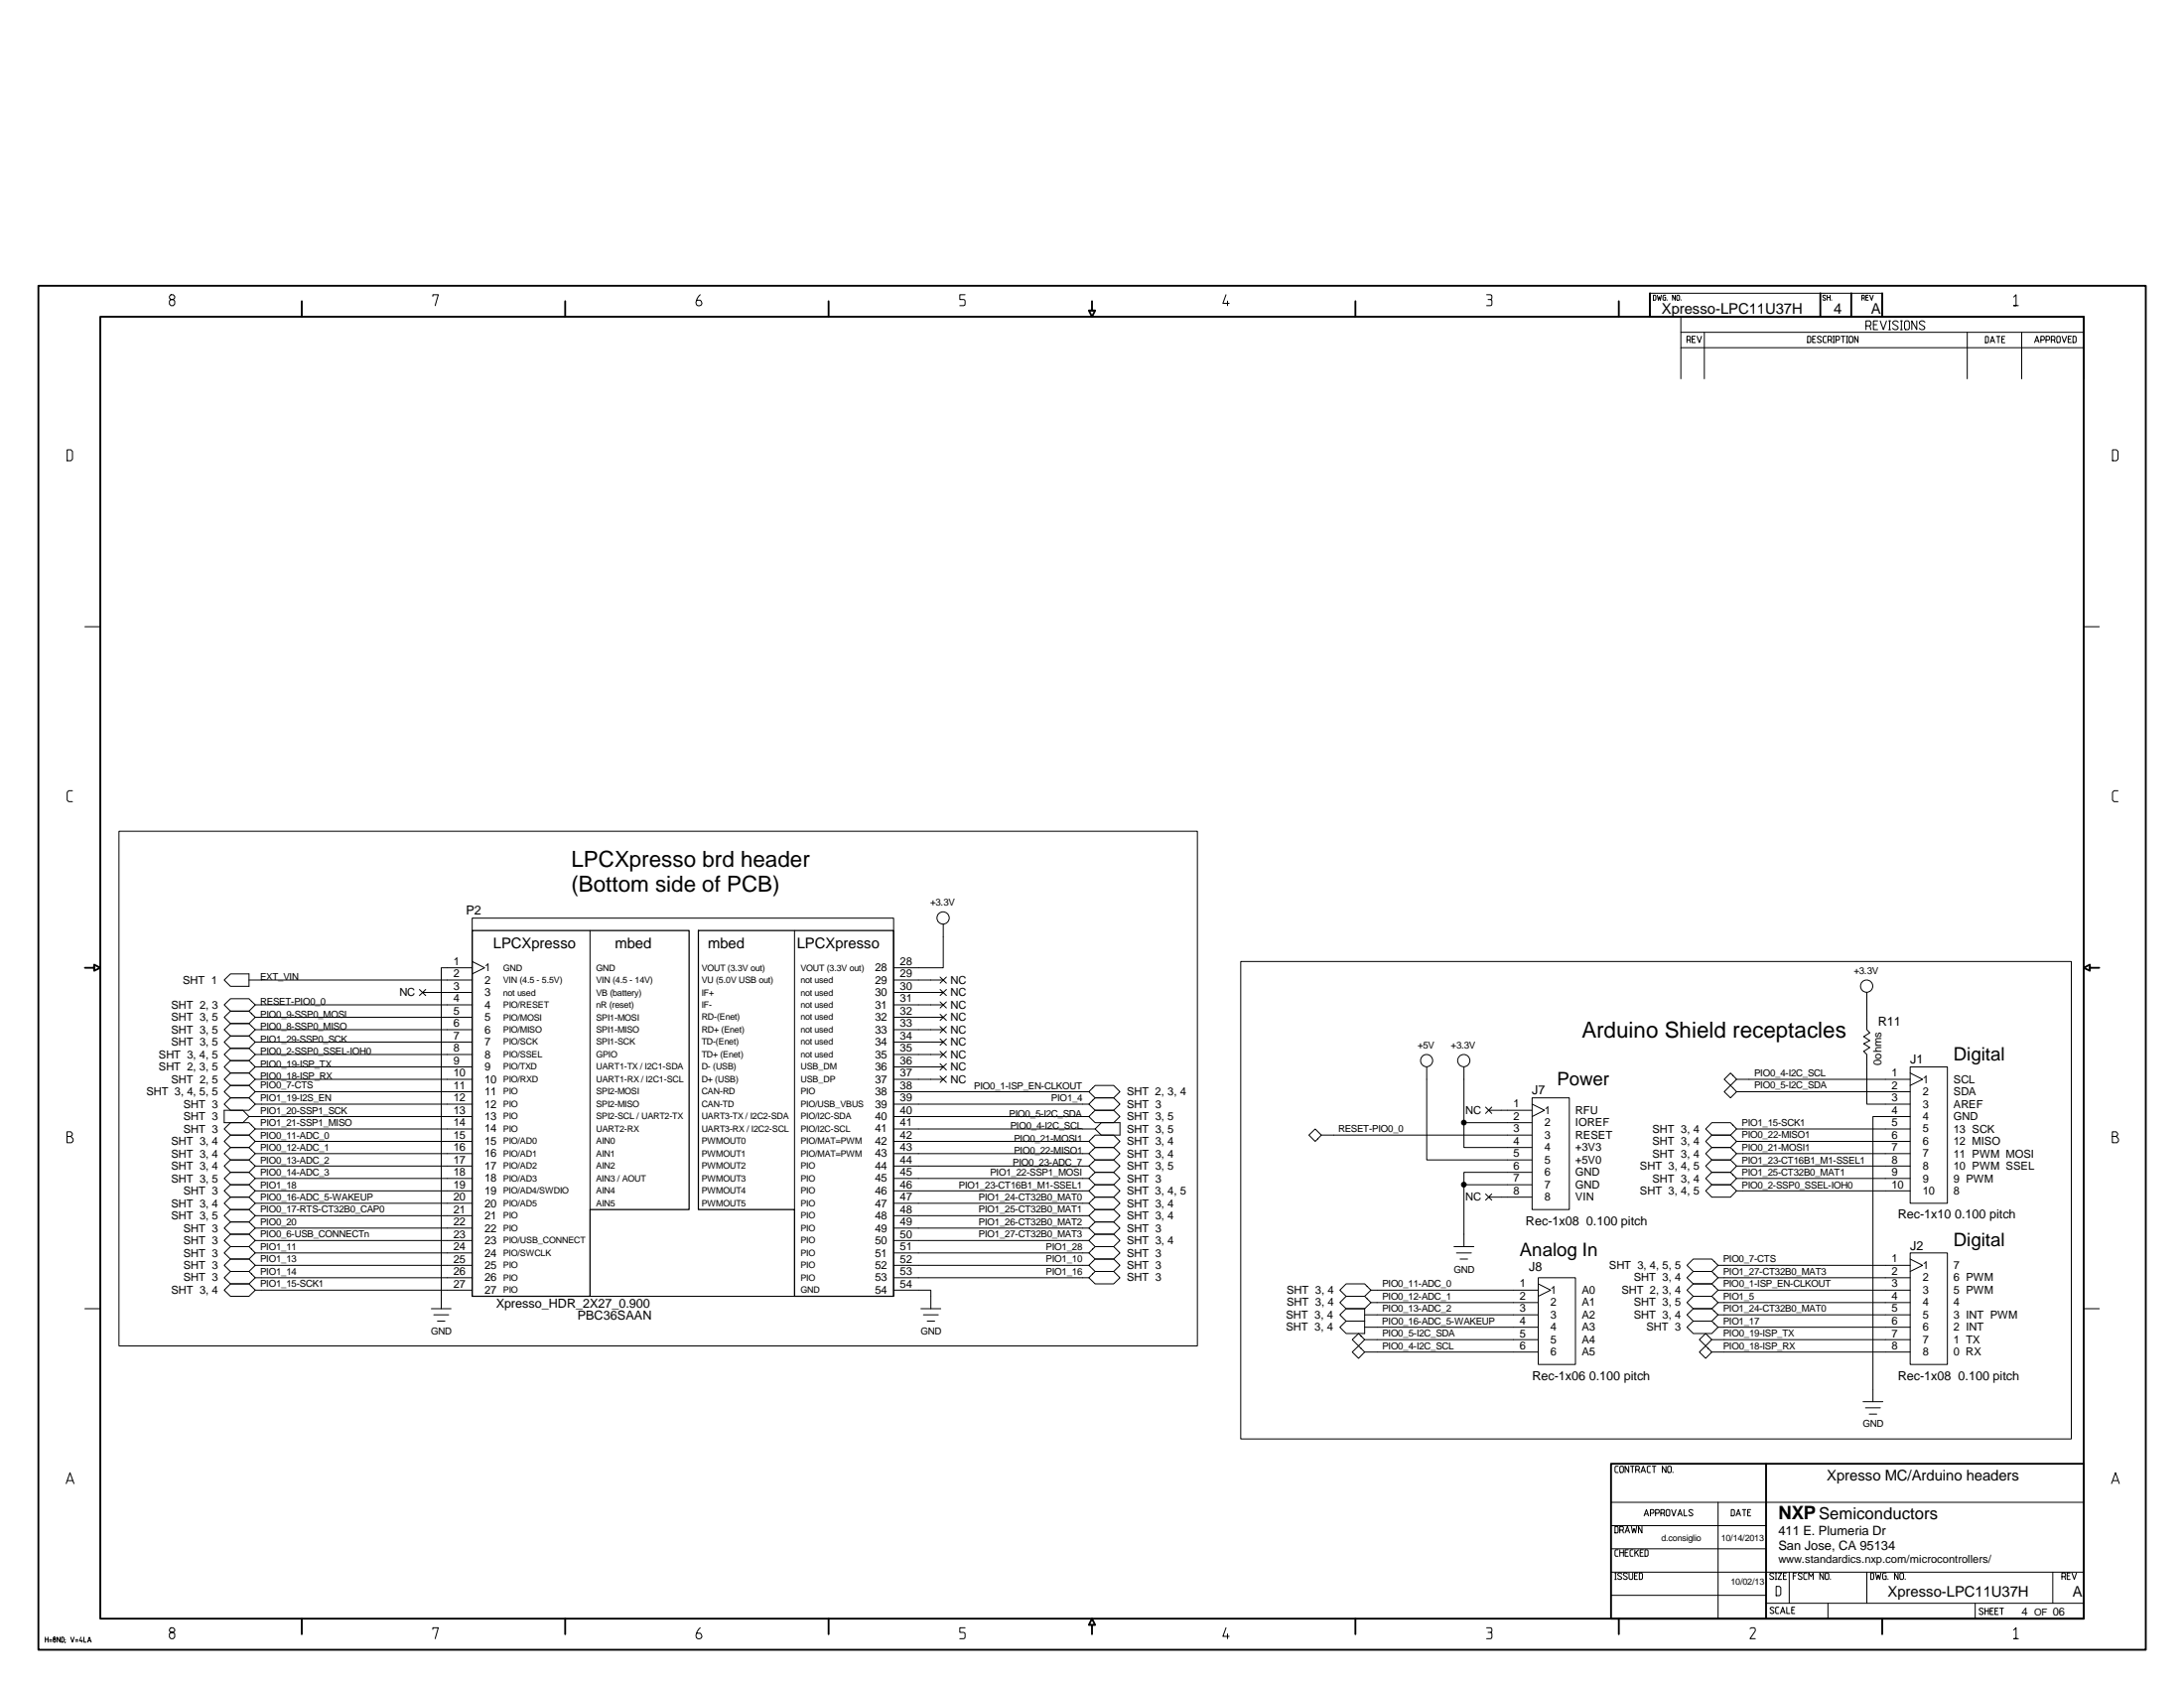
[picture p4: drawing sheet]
<svg xmlns="http://www.w3.org/2000/svg" width="279mm" height="216mm" viewBox="0 0 279 216" stroke-linecap="round" stroke-linejoin="round" font-family="sans-serif">
<g fill="none" stroke="#000" stroke-width=".13">
<path d="M21.9 37.7l-.2 .2v.2l.2 .2h.3l.2 .2v.4l-.2 .2h-.3l-.2-.2v-.4l.2-.2h.3l.2-.2v-.2l-.2-.2zM55.4 37.9v-.2h.7l-.4 1.4M89.6 37.7a1.06 1.06 0 0 0-.4 1.3l.4 .1 .2-.2v-.2l-.2-.3h-.4M123.5 37.7h-.7v.6h.5l.2 .2-.1 .5-.6 .1M156.8 37.7l-.4 1.1h.8M157 38.5v.6M190.2 37.7h.5a.33 .33 0 0 1 .2 .3 .33 .33 0 0 1-.2 .3M190.4 38.3l.4 .1 .1 .5-.1 .1-.1 .1h-.5M211.5 37.8h.3v.1v.4v.1h-.3zM212 37.8l.2 .6 .1-.4 .1 .4 .1-.6M213.1 37.8h-.3l-.1 .1v.4l.1 .1h.3v-.4h-.1M213.3 38.4h.1"/>
<path d="M214.3 37.8v.6l-.3-.6v.6M214.6 37.8h.2l.1 .1v.4l-.1 .1-.3-.1v-.4zM215.1 38.4h.1M233.6 37.9l-.1-.1h-.3v.2l.4 .2-.1 .2-.3-.1M233.8 38h.3M233.8 37.8v.6M234.1 37.8v.6M234.3 38.4h.1M238.2 38.1h.3v-.1v-.2h-.3v.6M238.5 38.1v.3M238.7 38h.3M239 37.8h-.3v.6h.3"/>
<path d="M239.2 37.8l.2 .6 .2-.6M240.8 37.5h-29.7v3h29.7M257.6 38l.3-.3v1.4h-.3h.6M8.6 57.5h.5l.2 .2v1l-.2 .2h-.5zM215 44.5h51.6M215 42.5h51.6M215 40.5v8M215.8 43.5h.4l.1-.1v-.3l-.1-.1h-.4v.8M216.2 43.5l.1 .3M216.5 43.4h.3M216.9 43h-.4v.8h.4M217.1 43l.3 .8 .3-.8"/>
<path d="M218 42.5v6M231.2 43h.3l.1 .1v.6l-.1 .1h-.3zM231.9 43.4h.3M232.3 43h-.4v.8h.4M233 43.1a.31 .31 0 0 0-.5 .1l.5 .4a.3 .3 0 0 1-.5 .1M233.6 43h-.3l-.1 .1v.6l.1 .1h.3M233.8 43.5h.4l.1-.1v-.3l-.1-.1h-.4v.8M234.2 43.5l.1 .3M234.5 43.8h.2M234.5 43h.2M234.6 43v.8M234.9 43.5h.3l.1-.1v-.3l-.1-.1h-.3v.8"/>
<path d="M235.5 43h.5M235.8 43v.8M236.2 43.8h.2M236.2 43h.2M236.3 43v.8M236.6 43.1l.1-.1h.2l.1 .1v.6l-.1 .1h-.2l-.1-.1zM237.7 43v.8l-.4-.8v.8M238.7 41.7h.5l.2-.2v-.3l-.2-.2h-.5v1.2M239.2 41.7l.2 .5M239.7 41.5h.4M240.2 41h-.5v1.2h.5M240.5 41l.4 1.2 .4-1.2"/>
<path d="M241.6 42.2h.3M241.6 41h.3M241.7 41v1.2M242.8 41.2a.4 .4 0 0 0-.3-.2 .4 .4 0 0 0-.4 .3l.1 .1 .6 .4v.1v.2a.44 .44 0 0 1-.7-.1M243.1 42.2h.3M243.1 41h.3M243.2 41v1.2M243.8 41h.3l.2 .2v.8l-.2 .2h-.3l-.2-.2v-.8zM245.2 41v1.2l-.6-1.2v1.2M246.3 41.2a.4 .4 0 0 0-.4-.2 .4 .4 0 0 0-.4 .3l.1 .1 .6 .4 .1 .1-.1 .2a.44 .44 0 0 1-.7-.1M251.7 42.5v6M254 43h.3l.1 .1v.6l-.1 .1h-.3z"/>
<path d="M254.6 43.8l.3-.8 .3 .8M254.7 43.6h.4M255.4 43h.5M255.7 43v.8M256.1 43.4h.3M256.5 43h-.4v.8h.4M258.6 42.5v6M260.3 43.8l.3-.8 .3 .8M260.4 43.6h.4M261.1 43.5h.3l.1-.1v-.3l-.1-.1h-.3v.8M261.7 43.5h.4l.1-.1v-.3l-.1-.1h-.4v.8M262.4 43.5h.4l.1-.1v-.3l-.1-.1h-.4v.8"/>
<path d="M262.8 43.5l.1 .3M263.2 43h.3l.1 .1v.6l-.1 .1h-.3l-.1-.1v-.6zM263.8 43l.3 .8 .3-.8M264.6 43.4h.3M265 43h-.4v.8h.4M265.2 43h.3l.1 .1v.6l-.1 .1h-.3zM270.3 57.5h.5l.2 .2v1l-.2 .2h-.5zM10.9 80.2h1.9M266.6 80.2h2M9.3 101.1h-.5l-.2 .2v1l.2 .2h.5M15.2 106.3h138v65.8h-138zM60.4 117.4h53.9v48.4h-53.9z"/>
<path d="M75.5 119v35.7M101.6 119v35.7M120.7 118.2v5.6h-6.4M271 101.1h-.6l-.1 .2v1l.1 .2h.6M28.7 128.5l.8-.8h2.4l.8 .8-.8 .8h-2.4zM28.7 130.1l.8-.8h2.4l.8 .8-.8 .8h-2.4zM28.7 131.7l.8-.8h2.4l.8 .8-.8 .8h-2.4zM28.7 133.3l.8-.8h2.4l.8 .8-.8 .8h-2.4zM28.7 134.9l.8-.8h2.4l.8 .8-.8 .8h-2.4zM28.7 125.3l.8-.7h2.4v1.6h-2.4zM29.5 135.7h2.4l.8 .8-.8 .7h-2.4l-.8-.7zM29.5 137.2h2.4l.8 .8-.8 .8h-2.4l-.8-.8z"/>
<path d="M29.5 138.8h2.4l.8 .8-.8 .8h-2.4l-.8-.8zM31.9 125.3h28.5M32.7 138h27.7M32.7 139.6h27.7M32.7 128.5h27.7M32.7 130.1h27.7M32.7 131.7h27.7M32.7 133.3h27.7M32.7 134.9h27.7M32.7 136.5h27.7M53.7 126.6l.8 .7M54.1 126.9h6.3"/>
<path d="M54.5 126.6l-.8 .7M60.4 123l1.6 .8-1.6 .8M60.4 123.8h-3.9v43.6M114.3 138h6.4M114.3 139.6h25M114.3 131.7h6.4M114.3 133.3h6.4M114.3 134.9h6.4M114.3 136.5h6.4M120.3 126.6l.8 .7M120.3 128.1l.8 .8M120.3 129.7l.8 .8"/>
<path d="M120.3 131.3l.8 .8M120.3 132.9l.8 .8M120.3 134.5l.8 .8M120.3 125l.8 .8M120.3 136.1l.8 .8M120.3 137.6l.8 .9M120.7 125.3h-6.4M120.7 128.5h-6.4M120.7 130.1h-6.4M120.7 126.9h-6.4M121.1 126.6l-.8 .7M121.1 128.1l-.8 .8"/>
<path d="M121.1 129.7l-.8 .8M121.1 131.3l-.8 .8M121.1 132.9l-.8 .8M121.1 134.5l-.8 .8M121.1 125l-.8 .8M121.1 136.1l-.8 .8M121.1 137.6l-.8 .9M140.1 138.8h2.4l.8 .8-.8 .8h-2.4l-.8-.8zM158.7 123h106.3v61h-106.3zM182.5 136.5v11.9h13.5M187.3 136.5v10.3h8.7M220.6 138l.8-.8 .8 .8-.8 .8z"/>
<path d="M220.6 139.6l.8-.8 .8 .8-.8 .8zM222.2 138h22.2M222.2 139.6h22.2M238.8 126.9v4.8l.4 .4-.8 .5 .8 .5-.8 .4 .8 .5-.8 .5 .4 .4v6.3h5.6M244.4 136.5h4.7v17.4h-4.7zM244.4 137.2l1.6 .8-1.6 .8M8.6 145.4h.5l.1-.2v-.2l-.1-.2h-.5v1.4h.5l.3-.3v-.2l-.3-.3M28.7 155.5l.8-.8h2.4l.8 .8-.8 .8h-2.4zM28.7 157.1l.8-.8h2.4l.8 .8-.8 .8h-2.4zM28.7 153.9l.8-.8h2.4l.8 .8-.8 .8h-2.4zM28.7 150.7l.8-.8h2.4l.8 .8-.8 .8h-2.4zM28.7 149.1l.8-.7h2.4l.8 .7-.8 .8h-2.4z"/>
<path d="M28.7 147.6l.8-.8h2.4l.8 .8-.8 .8h-2.4zM28.7 152.3l.8-.8h2.4l.8 .8-.8 .8h-2.4zM28.7 142h2.4l.8 .8-.8 .8h-2.4zM29.5 143.6h2.4l.8 .8-.8 .8h-2.4l-.8-.8zM29.5 157.9h2.4l.8 .8-.8 .7h-2.4l-.8-.7zM29.5 145.2h2.4l.8 .8-.8 .8h-2.4l-.8-.8zM29.5 140.4h2.4l.8 .8-.8 .8h-2.4l-.8-.8zM29.5 159.4h2.4l.8 .9-.8 .7h-2.4l-.8-.7zM31.9 142.8h28.5M32.7 147.6h27.7M32.7 146h27.7M32.7 144.4h27.7"/>
<path d="M32.7 149.1h27.7M32.7 141.2h27.7M32.7 155.5h27.7M32.7 157.1h27.7M32.7 158.7h27.7M32.7 150.7h27.7M32.7 153.9h27.7M32.7 152.3h27.7M114.3 147.6h25M114.3 146h25M114.3 144.4h25.8M114.3 142.8h25"/>
<path d="M114.3 149.1h25M114.3 141.2h25M114.3 155.5h25M114.3 157.1h25M114.3 158.7h25M114.3 150.7h25M114.3 153.9h25M114.3 152.3h25M139.3 147.6l.8-.8h2.4l.8 .8-.8 .8h-2.4zM139.3 149.1l.8-.7h2.4l.8 .7-.8 .8h-2.4zM139.3 150.7l.8-.8h2.4l.8 .8-.8 .8h-2.4zM139.3 153.9l.8-.8h2.4l.8 .8-.8 .8h-2.4z"/>
<path d="M139.3 155.5l.8-.8h2.4l.8 .8-.8 .8h-2.4zM139.3 157.1l.8-.8h2.4l.8 .8-.8 .8h-2.4zM139.3 152.3l.8-.8h2.4l.8 .8-.8 .8h-2.4zM140.1 145.2h2.4l.8 .8-.8 .8h-2.4l-.8-.8zM140.1 142h2.4l.8 .8-.8 .8h-2.4l-.8-.8zM140.1 157.9h2.4l.8 .8-.8 .7h-2.4l-.8-.7zM140.1 159.4h2.4l.8 .9-.8 .7h-2.4l-.8-.7zM140.1 140.4h2.4l.8 .8-.8 .8h-2.4l-.8-.8zM140.9 143.6h2.4v1.6h-2.4l-.8-.8zM167.4 145.2l.9-.8 .7 .8-.7 .8zM169 145.2h27M186 159.4h2.6"/>
<path d="M187.3 151.5h8.7M187.3 143.6h8.7M190.1 152.7l.7 .8M190.1 141.6l.7 .8M190.5 153.1h5.5M190.5 142h5.5M190.8 152.7l-.7 .8M190.8 141.6l-.7 .8M196 140.4h4.8v14.3h-4.8zM196 149.9h-8.7v9.5M196 141.2l1.6 .8-1.6 .8M219 143.6h2.4l.8 .8-.8 .8h-2.4l-.8-.8z"/>
<path d="M219 145.2h2.4l.8 .8-.8 .8h-2.4l-.8-.8zM219 146.8h2.4l.8 .8-.8 .8h-2.4l-.8-.8zM219 149.9h2.4l.8 .8-.8 .8h-2.4l-.8-.8zM219 151.5h2.4l.8 .8-.8 .8h-2.4l-.8-.8zM219 148.4h2.4l.8 .7-.8 .8h-2.4l-.8-.8zM222.2 147.6h22.2M222.2 146h22.2M222.2 144.4h22.2M222.2 149.1h22.2M222.2 150.7h22.2M222.2 152.3h22.2M244.4 142.8h-4.8v36.5"/>
<path d="M270.2 145.4h.5l.2-.2v-.2l-.2-.2h-.5v1.4h.6l.2-.3v-.2l-.3-.3M10.9 167.4h1.9M29.5 161h2.4l.8 .8-.8 .8h-2.4l-.8-.8zM29.5 162.6h2.4l.8 .8-.8 .8h-2.4l-.8-.8zM29.5 164.2h2.4l.8 .8-.8 .8h-2.4l-.8-.8zM32.7 161.8h27.7M32.7 163.4h27.7M32.7 165h27.7M32.7 160.3h27.7M55.2 167.4h2.5M55.5 168.2h1.9M56 169h.9"/>
<path d="M114.3 165h4.8v2.4M114.3 161.8h25M114.3 163.4h25M114.3 160.3h25M117.8 167.4h2.6M118.1 168.2h1.9M118.6 169h1M140.1 161h2.4l.8 .8-.8 .8h-2.4l-.8-.8zM140.1 162.6h2.4l.8 .8-.8 .8h-2.4l-.8-.8zM171.4 168.2l.8-.8h2.4v3.2h-2.4l-.8-.8 .8-.8h2.4h-2.4zM172.2 164.2h2.4l.8 .8-.8 .8h-2.4l-.8-.8zM172.2 165.8h2.4l.8 .8-.8 .8h-2.4l-.8-.8z"/>
<path d="M173 171.3l.8-.7 .8 .7-.8 .8zM173 172.9l.8-.8 .8 .8-.8 .8zM174.6 168.2h22.2M174.6 169.8h22.2M174.6 172.9h22.2M174.6 171.3h22.2M175.4 166.6h21.4M175.4 165h21.4M186.3 160.3h1.9M186.8 161h.9M196.8 163.4h4.7v11.1h-4.7zM196.8 164.2l1.6 .8-1.6 .8"/>
<path d="M215.8 169.8l.8-.8h2.4l.8 .8-.8 .8h-2.4zM215.8 168.2l.8-.8h2.4l.8 .8-.8 .8h-2.4zM216.6 161h2.4l.8 .8-.8 .8h-2.4l-.8-.8zM216.6 165.8h2.4l.8 .8-.8 .8h-2.4l-.8-.8zM216.6 164.2h2.4l.8 .8-.8 .8h-2.4l-.8-.8zM216.6 162.6h2.4l.8 .8-.8 .8h-2.4l-.8-.8zM217.4 171.3l.8-.7 .8 .7-.8 .8zM217.4 172.9l.8-.8 .8 .8-.8 .8zM219 172.9h25.4M219 171.3h25.4M219.8 161.8h24.6M219.8 166.6h24.6"/>
<path d="M219.8 168.2h24.6M219.8 163.4h24.6M219.8 165h24.6M219.8 169.8h24.6M238.3 179.3h2.6M244.4 160.3h4.7v14.2h-4.7zM244.4 161l1.6 .8-1.6 .8M266.6 167.4h2M8.5 189.8l.5-1.4 .5 1.4M8.7 189.4h.6M206.1 192.2h60.5M206.1 198.1h19.8"/>
<path d="M206.1 195.1h19.8M206.6 195.2h.3l.1 .2v.5l-.1 .2h-.3zM207 198.2h-.3l-.1 .2v.5l.1 .2h.3M207 187.5h-.3l-.1 .1v.6l.1 .1h.3M207.2 198.2v.9M207.2 195.7h.4l.1-.1v-.2l-.1-.2h-.4v.9M207.2 187.6l.1-.1h.3l.1 .1v.6l-.1 .1h-.3l-.1-.1zM207.2 198.6h.5M207.6 195.7l.1 .4M207.7 198.2v.9M207.9 196.1l.3-.9 .3 .9M207.9 198.6h.3"/>
<path d="M208 195.8h.4M208.3 198.2h-.4v.9h.4M208.4 187.5v.8l-.5-.8v.8M208.6 187.5h.4M208.7 195.2l.2 .9 .1-.6 .2 .6 .2-.9M208.8 187.5v.8M208.9 198.2h-.3l-.1 .2v.5l.1 .2h.3M209.1 198.2v.9M209.3 188h.3l.1-.1v-.3l-.1-.1h-.3v.8M209.3 198.5l.3 .6M209.6 188l.1 .3M209.6 198.2l-.5 .5"/>
<path d="M209.8 198.6h.3M209.9 188.3l.3-.8 .3 .8M210.1 195.2v.9l-.5-.9v.9M210.1 188.1h.3M210.2 198.2h-.4v.9h.4M210.3 193.9l.3-.8 .3 .8M210.4 193.7h.4M210.4 198.2h.3l.1 .2v.5l-.1 .2h-.3zM211.1 193.5h.4l.1-.1v-.2l-.1-.1h-.4v.8M211.1 187.5h-.3l-.1 .1v.6l.1 .1h.3M211.4 187.5h.4M211.6 187.5v.8"/>
<path d="M211.8 193.5h.4l.1-.1v-.2l-.1-.1h-.4v.8M212.5 193.5h.3l.1-.1v-.2l-.1-.1h-.3v.8M212.8 193.5l.1 .4M213.1 187.5v.8l-.4-.8v.8M213.1 193.2l.2-.1h.2l.1 .1v.6l-.1 .1h-.2l-.2-.1zM213.3 187.6l.2-.1h.2l.1 .1v.6l-.1 .1h-.2l-.2-.1zM213.8 193.1l.3 .8 .3-.8M214 188.3h.1M214.6 193.9l.3-.8 .3 .8M214.7 193.7h.4M215.4 193.1v.8h.4M216.6 193.2l-.4-.1-.2 .2 .6 .4a.3 .3 0 0 1-.6 .1"/>
<path d="M219.8 192.2v14.8M221.5 193.1h.3l.1 .1v.6l-.1 .1h-.3zM222.1 193.9l.3-.8 .3 .8M222.2 193.7h.4M222.9 193.1h.5M223.1 193.1v.8M223.6 193.4h.3M224 193.1h-.4v.8h.4M238.7 180.1h1.9M239.1 180.9h1M270.1 189.8l.5-1.4 .5 1.4M270.3 189.4h.6"/>
<path d="M5.8 209.4v.6M5.8 209.7h.3M6.1 209.4v.6M6.3 209.9h.3M6.3 209.7h.3M6.9 209.4l-.1 .2 .3 .2-.1 .2-.2-.1v-.1l.3-.2-.1-.2zM7.7 209.4v.6l-.4-.6v.6M7.9 209.4l.3 .1v.4l-.1 .1h-.2zM8.4 210l-.1 .1M8.4 209.7v.1M9 209.4l.3 .6 .2-.6M9.7 209.9h.3"/>
<path d="M9.7 209.7h.3M10.4 209.4l-.2 .5h.3M10.5 209.8v.2M10.7 209.4v.6h.3M11.2 210l.2-.6 .3 .6M11.3 209.8h.3M21.9 208.2l-.2 .2v.2l.2 .2h.3l.2 .2v.4l-.2 .2h-.3l-.2-.2v-.4l.2-.2h.3l.2-.2v-.2l-.2-.2zM55.4 208.4v-.2h.7l-.4 1.4M89.6 208.2a1.06 1.06 0 0 0-.4 1.3l.4 .1 .2-.2v-.2l-.2-.3h-.4M123.5 208.2h-.7v.6h.5l.2 .2-.1 .5-.6 .1M156.8 208.2l-.4 1.1h.8M157 209v.6"/>
<path d="M190.2 208.2h.5a.36 .36 0 0 1 .1 .5l-.1 .1M190.4 208.8l.4 .1 .1 .5-.1 .1-.1 .1h-.5M206.1 201.1h60.5M206.1 204h19.8M206.6 202h.2M206.6 201.2h.2M206.7 201.2v.8M207.5 201.3a.3 .3 0 0 0-.3-.1 .3 .3 0 0 0-.3 .2l.5 .3v.3a.31 .31 0 0 1-.5-.1M208.2 201.3l-.4-.1-.1 .2 .4 .3v.3h-.3l-.1-.1M208.4 201.2v.7l.1 .1h.3l.1-.1v-.7M209.1 201.5h.3M209.5 201.2h-.4v.8h.4"/>
<path d="M209.7 201.2h.3l.1 .1v.6l-.1 .1h-.3zM223.9 208.3l.5-.1 .1 .1 .1 .1v.2l-.7 1h.7M225.9 205.1h40.7M226.9 201.3l-.3-.1-.2 .2 .5 .3v.3h-.3l-.2-.1M226.9 205.7l-.3-.1-.2 .1 .5 .4v.1v.1a.29 .29 0 0 1-.5-.1M227.1 202h.2M227.1 201.2h.2M227.2 201.2v.8M227.2 202.9h.4l.2 .2v.8l-.2 .2h-.4zM227.5 201.2h.4l-.4 .8h.4M227.6 205.6h-.3l-.1 .1v.5l.1 .2h.3M227.8 206.4l.3-.8 .2 .8"/>
<path d="M227.9 206.1h.3M228.2 201.5h.2M228.5 201.2h-.3v.8h.3M228.6 205.6v.8h.4M228.9 201.1v4M229.2 205.9h.3M229.4 201.5h.3M229.6 205.6h-.4v.8h.4M229.8 201.2h-.4v.8M230.5 201.3a.29 .29 0 0 0-.4 0l-.1 .1 .1 .1 .4 .3v.2a.29 .29 0 0 1-.5-.1M231.2 201.2h-.3l-.1 .1v.6l.1 .1h.3M231.4 202v-.8l.3 .5 .3-.5v.8"/>
<path d="M233.3 201.2v.8l-.5-.8v.8M233.6 201.2h.2l.2 .1v.6l-.2 .1h-.2l-.1-.1v-.6zM233.8 205.1v1.9M234.2 202h.1M238.8 201.1v4M239.3 201.2h.3l.1 .1v.6l-.1 .1h-.3zM239.9 201.2l.2 .8 .2-.6 .2 .6 .1-.8M241.3 201.2h-.3l-.1 .1v.6l.1 .1h.3v-.5h-.2M241.5 202h.1M242.8 201.2v.8l-.4-.8v.8M243.2 201.2h.2l.1 .1v.6l-.1 .1h-.2l-.1-.1v-.6zM243.7 202h.1"/>
<path d="M252.7 205.1v1.9M253.7 205.8v-.1a.31 .31 0 0 0-.5 .2l.5 .3v.2a.32 .32 0 0 1-.5 0M253.9 205.7v.8M253.9 206h.5M254.4 205.7v.8M254.6 206h.3M255 205.7h-.4v.8h.4M255.2 206h.3M255.6 205.7h-.4v.8h.4M255.8 205.7h.5M256.1 205.7v.8M257.6 208.5l.3-.3v1.4h-.3h.6"/>
<path d="M262.6 201.1v4M263.8 201.7h.3l.1-.2v-.2l-.1-.1h-.3v.8M264.1 201.7l.1 .3M264.5 201.5h.2M264.8 201.2h-.3v.8h.3M265.1 201.2l.3 .8 .2-.8"/>
<circle cx="120.6" cy="117.4" r=".78"/>
<circle cx="182.5" cy="135.7" r=".78"/>
<circle cx="187.3" cy="135.7" r=".78"/>
<circle cx="238.8" cy="126.1" r=".78"/>
</g>
<g fill="#000" stroke="#000" stroke-width=".13">
<circle cx="187.3" cy="143.6" r=".31"/>
<circle cx="187.3" cy="151.5" r=".31"/>
</g>
<g fill="none" stroke="#000" stroke-width=".24">
<path d="M4.9 36.6h269.6v174.4h-269.6zM38.6 38.5v2M72.3 38.5v2M106 38.5v2M139.7 38.5v1.2h-.4l.4 .8 .4-.8h-.4M173.4 38.5v2M207.1 38.5v2M211.1 37.5v3M232.9 37.5v3M236.8 37.5v3M240.8 37.5v3M12.8 40.5h253.8v166.5h-253.8z"/>
<path d="M215 40.5h51.6v8M10.9 123.8h1.1v.4l.8-.4-.8-.4v.4M267.4 123.8v.4l-.8-.4 .8-.4v.4h1.2M206.1 187.2h60.5v19.8h-60.5zM225.9 187.2v19.8M38.6 207v2M72.3 207v2M106 207v2M139.7 207.8h-.4l.4-.8 .4 .8h-.4v1.2M173.4 207v2M207.1 207v2M240.8 207v2"/>
</g>
<path d="M60.4 119h27.8v35.7h-12.7v11.1h-15.1zM89.3 119h25v46.8h-12.7v-11.1h-12.3z" fill="none" stroke="#000" stroke-width=".16"/>
<g font-size="2.8">
<text x="73.1" y="110.9">LPCXpresso brd header</text>
<text x="73.1" y="114">(Bottom side of PCB)</text>
<text x="202.4" y="132.7">Arduino Shield receptacles</text>
</g>
<g font-size="2.4">
<text x="249.9" y="135.6">Digital</text>
<text x="199.2" y="138.8">Power</text>
<text x="194.4" y="160.6">Analog In</text>
<text x="249.9" y="159.4">Digital</text>
<text x="227.5" y="194.3">NXP</text>
</g>
<text font-size="2.1" x="232.7" y="194.3">Semiconductors</text>
<g font-size="1.9">
<text x="212.6" y="40.1">Xpresso-LPC11U37H</text>
<text x="234.6" y="40.1">4</text>
<text x="239.4" y="40.1">A</text>
<text x="63.1" y="121.2">LPCXpresso</text>
<text x="78.7" y="121.2">mbed</text>
<text x="90.6" y="121.2">mbed</text>
<text x="102" y="121.2">LPCXpresso</text>
<text x="233.7" y="189.4">Xpresso MC/Arduino headers</text>
<text x="241.5" y="204.3">Xpresso-LPC11U37H</text>
<text x="265.2" y="204.3">A</text>
</g>
<g font-size="1.6">
<text x="59.6" y="117">P2</text>
<text x="240.3" y="131.2">R11</text>
<text x="244.4" y="136">J1</text>
<text x="196" y="140">J7</text>
<text x="242.8" y="155.9">Rec-1x10 0.100 pitch</text>
<text x="195.2" y="156.7">Rec-1x08 0.100 pitch</text>
<text x="244.4" y="159.8">J2</text>
<text x="63.5" y="167.2">Xpresso_HDR_2X27_0.900</text>
<text x="195.6" y="162.6">J8</text>
<text x="73.9" y="168.8">PBC36SAAN</text>
<text x="196" y="176.5">Rec-1x06 0.100 pitch</text>
<text x="242.8" y="176.5">Rec-1x08 0.100 pitch</text>
<text x="227.5" y="196.3">411 E. Plumeria Dr</text>
<text x="227.5" y="198.2">San Jose, CA 95134</text>
</g>
<g font-size="1.4">
<text x="23.4" y="125.8">SHT 1</text>
<text x="58" y="123.4">1</text>
<text x="58" y="125">2</text>
<text x="62" y="125.8">2</text>
<text x="62" y="124.2">1</text>
<text x="112" y="125.8">29</text>
<text x="112" y="124.2">28</text>
<text x="115.1" y="123.4">28</text>
<text x="115.1" y="125">29</text>
<text x="121.6" y="125.8">NC</text>
<text x="21.9" y="129">SHT 2, 3</text>
<text x="21.9" y="130.6">SHT 3, 5</text>
<text x="51.1" y="127.4">NC</text>
<text x="58" y="126.6">3</text>
<text x="58" y="128.2">4</text>
<text x="58" y="129.8">5</text>
<text x="58" y="131.4">6</text>
<text x="62" y="130.6">5</text>
<text x="62" y="129">4</text>
<text x="62" y="127.4">3</text>
<text x="112" y="130.6">32</text>
<text x="112" y="129">31</text>
<text x="112" y="127.4">30</text>
<text x="115.1" y="126.6">30</text>
<text x="115.1" y="128.2">31</text>
<text x="115.1" y="129.8">32</text>
<text x="115.1" y="131.4">33</text>
<text x="121.6" y="127.4">NC</text>
<text x="121.6" y="129">NC</text>
<text x="121.6" y="130.6">NC</text>
<text x="20.3" y="135.3">SHT 3, 4, 5</text>
<text x="20.3" y="136.9">SHT 2, 3, 5</text>
<text x="21.9" y="132.2">SHT 3, 5</text>
<text x="21.9" y="133.8">SHT 3, 5</text>
<text x="58" y="132.9">7</text>
<text x="58" y="134.5">8</text>
<text x="58" y="136.1">9</text>
<text x="58" y="137.7">10</text>
<text x="62" y="136.9">9</text>
<text x="62" y="135.3">8</text>
<text x="62" y="133.8">7</text>
<text x="62" y="132.2">6</text>
<text x="112" y="136.9">36</text>
<text x="112" y="135.3">35</text>
<text x="112" y="133.8">34</text>
<text x="112" y="132.2">33</text>
<text x="115.1" y="132.9">34</text>
<text x="115.1" y="134.5">35</text>
<text x="115.1" y="136.1">36</text>
<text x="115.1" y="137.7">37</text>
<text x="121.6" y="132.2">NC</text>
<text x="121.6" y="133.8">NC</text>
<text x="121.6" y="135.3">NC</text>
<text x="121.6" y="136.9">NC</text>
<text x="240.7" y="136.2" transform="rotate(-90 240.7 136.2)">0ohms</text>
<text x="242" y="137.7">1</text>
<text x="18.7" y="140.1">SHT 3, 4, 5, 5</text>
<text x="21.9" y="138.5">SHT 2, 5</text>
<text x="23.5" y="143.3">SHT 3</text>
<text x="23.5" y="141.7">SHT 3</text>
<text x="58" y="139.3">11</text>
<text x="58" y="140.9">12</text>
<text x="58" y="142.5">13</text>
<text x="62" y="143.3">13</text>
<text x="62" y="141.7">12</text>
<text x="62" y="140.1">11</text>
<text x="62" y="138.5">10</text>
<text x="112" y="143.3">40</text>
<text x="112" y="141.7">39</text>
<text x="112" y="140.1">38</text>
<text x="112" y="138.5">37</text>
<text x="115.1" y="139.3">38</text>
<text x="115.1" y="140.9">39</text>
<text x="115.1" y="142.5">40</text>
<text x="121.6" y="138.5">NC</text>
<text x="144.1" y="143.3">SHT 3, 5</text>
<text x="144.1" y="140.1">SHT 2, 3, 4</text>
<text x="144.1" y="141.7">SHT 3</text>
<text x="187.5" y="142.5">NC</text>
<text x="193.6" y="143.3">2</text>
<text x="193.6" y="141.7">1</text>
<text x="197.6" y="142.5">1</text>
<text x="201.5" y="142.5">RFU</text>
<text x="242" y="142.5">4</text>
<text x="242" y="140.9">3</text>
<text x="242" y="139.3">2</text>
<text x="246" y="138.5">1</text>
<text x="246" y="140.1">2</text>
<text x="246" y="141.7">3</text>
<text x="246" y="143.3">4</text>
<text x="249.9" y="138.5">SCL</text>
<text x="249.9" y="140.1">SDA</text>
<text x="249.9" y="143.3">GND</text>
<text x="249.9" y="141.7">AREF</text>
<text x="21.9" y="149.6">SHT 3, 4</text>
<text x="21.9" y="148">SHT 3, 4</text>
<text x="21.9" y="146.4">SHT 3, 4</text>
<text x="23.5" y="144.8">SHT 3</text>
<text x="58" y="144">14</text>
<text x="58" y="145.6">15</text>
<text x="58" y="147.2">16</text>
<text x="58" y="148.8">17</text>
<text x="62" y="149.6">17</text>
<text x="62" y="148">16</text>
<text x="62" y="146.4">15</text>
<text x="62" y="144.8">14</text>
<text x="112" y="149.6">44</text>
<text x="112" y="148">43</text>
<text x="112" y="146.4">42</text>
<text x="112" y="144.8">41</text>
<text x="115.1" y="144">41</text>
<text x="115.1" y="145.6">42</text>
<text x="115.1" y="147.2">43</text>
<text x="115.1" y="148.8">44</text>
<text x="144.1" y="146.4">SHT 3, 4</text>
<text x="144.1" y="148">SHT 3, 4</text>
<text x="144.1" y="149.6">SHT 3, 5</text>
<text x="144.1" y="144.8">SHT 3, 5</text>
<text x="193.6" y="149.6">6</text>
<text x="193.6" y="148">5</text>
<text x="193.6" y="146.4">4</text>
<text x="193.6" y="144.8">3</text>
<text x="197.6" y="144.1">2</text>
<text x="197.6" y="145.6">3</text>
<text x="197.6" y="147.2">4</text>
<text x="197.6" y="148.8">5</text>
<text x="201.5" y="148.8">+5V0</text>
<text x="201.5" y="147.2">+3V3</text>
<text x="201.5" y="145.6">RESET</text>
<text x="201.5" y="144.1">IOREF</text>
<text x="209.8" y="149.6">SHT 3, 4, 5</text>
<text x="211.4" y="144.8">SHT 3, 4</text>
<text x="211.4" y="146.4">SHT 3, 4</text>
<text x="211.4" y="148">SHT 3, 4</text>
<text x="242" y="148.8">8</text>
<text x="242" y="147.2">7</text>
<text x="242" y="145.6">6</text>
<text x="242" y="144">5</text>
<text x="246" y="149.6">8</text>
<text x="246" y="144.8">5</text>
<text x="246" y="146.4">6</text>
<text x="246" y="148">7</text>
<text x="249.9" y="149.6">10 PWM SSEL</text>
<text x="249.9" y="148">11 PWM MOSI</text>
<text x="249.9" y="146.4">12 MISO</text>
<text x="249.9" y="144.8">13 SCK</text>
<text x="21.9" y="156">SHT 3, 5</text>
<text x="21.9" y="154.4">SHT 3, 4</text>
<text x="21.9" y="151.2">SHT 3, 5</text>
<text x="23.5" y="152.8">SHT 3</text>
<text x="58" y="150.4">18</text>
<text x="58" y="152">19</text>
<text x="58" y="153.6">20</text>
<text x="58" y="155.2">21</text>
<text x="62" y="156">21</text>
<text x="62" y="154.4">20</text>
<text x="62" y="152.8">19</text>
<text x="62" y="151.2">18</text>
<text x="112" y="156">48</text>
<text x="112" y="154.4">47</text>
<text x="112" y="152.8">46</text>
<text x="112" y="151.2">45</text>
<text x="115.1" y="150.4">45</text>
<text x="115.1" y="152">46</text>
<text x="115.1" y="153.6">47</text>
<text x="115.1" y="155.2">48</text>
<text x="144.1" y="151.2">SHT 3</text>
<text x="144.1" y="154.4">SHT 3, 4</text>
<text x="144.1" y="156">SHT 3, 4</text>
<text x="144.1" y="152.8">SHT 3, 4, 5</text>
<text x="187.5" y="153.6">NC</text>
<text x="193.6" y="152.8">8</text>
<text x="193.6" y="151.2">7</text>
<text x="197.6" y="150.4">6</text>
<text x="197.6" y="153.6">8</text>
<text x="197.6" y="152">7</text>
<text x="201.5" y="153.6">VIN</text>
<text x="201.5" y="152">GND</text>
<text x="201.5" y="150.4">GND</text>
<text x="209.8" y="152.8">SHT 3, 4, 5</text>
<text x="211.4" y="151.2">SHT 3, 4</text>
<text x="242" y="152">10</text>
<text x="242" y="150.4">9</text>
<text x="246" y="152.8">10</text>
<text x="246" y="151.2">9</text>
<text x="249.9" y="152.8">8</text>
<text x="249.9" y="151.2">9 PWM</text>
<text x="23.5" y="157.5">SHT 3</text>
<text x="23.5" y="159.1">SHT 3</text>
<text x="23.5" y="160.7">SHT 3</text>
<text x="58" y="156.7">22</text>
<text x="58" y="158.3">23</text>
<text x="58" y="159.9">24</text>
<text x="58" y="161.5">25</text>
<text x="62" y="160.7">24</text>
<text x="62" y="159.1">23</text>
<text x="62" y="157.5">22</text>
<text x="112" y="157.5">49</text>
<text x="112" y="159.1">50</text>
<text x="112" y="160.7">51</text>
<text x="115.1" y="156.7">49</text>
<text x="115.1" y="158.3">50</text>
<text x="115.1" y="159.9">51</text>
<text x="115.1" y="161.5">52</text>
<text x="144.1" y="157.5">SHT 3</text>
<text x="144.1" y="159.1">SHT 3, 4</text>
<text x="144.1" y="160.7">SHT 3</text>
<text x="242" y="161.5">1</text>
<text x="21.9" y="165.5">SHT 3, 4</text>
<text x="23.5" y="162.3">SHT 3</text>
<text x="23.5" y="163.9">SHT 3</text>
<text x="58" y="163.1">26</text>
<text x="58" y="164.7">27</text>
<text x="62" y="165.5">27</text>
<text x="62" y="163.9">26</text>
<text x="62" y="162.3">25</text>
<text x="112" y="162.3">52</text>
<text x="112" y="163.9">53</text>
<text x="112" y="165.5">54</text>
<text x="115.1" y="163.1">53</text>
<text x="115.1" y="164.7">54</text>
<text x="144.1" y="162.3">SHT 3</text>
<text x="144.1" y="163.9">SHT 3</text>
<text x="164.6" y="165.5">SHT 3, 4</text>
<text x="164.6" y="167">SHT 3, 4</text>
<text x="194.4" y="167.8">3</text>
<text x="194.4" y="166.2">2</text>
<text x="194.4" y="164.7">1</text>
<text x="198.4" y="167">2</text>
<text x="198.4" y="165.5">1</text>
<text x="202.4" y="165.5">A0</text>
<text x="202.4" y="167">A1</text>
<text x="205.8" y="162.3">SHT 3, 4, 5, 5</text>
<text x="207.4" y="165.5">SHT 2, 3, 4</text>
<text x="209" y="167">SHT 3, 5</text>
<text x="209" y="163.9">SHT 3, 4</text>
<text x="242" y="167.8">5</text>
<text x="242" y="166.2">4</text>
<text x="242" y="164.7">3</text>
<text x="242" y="163.1">2</text>
<text x="246" y="162.3">1</text>
<text x="246" y="163.9">2</text>
<text x="246" y="165.5">3</text>
<text x="246" y="167">4</text>
<text x="249.9" y="162.3">7</text>
<text x="249.9" y="163.9">6 PWM</text>
<text x="249.9" y="165.5">5 PWM</text>
<text x="249.9" y="167">4</text>
<text x="164.5" y="168.6">SHT 3, 4</text>
<text x="164.5" y="170.2">SHT 3, 4</text>
<text x="194.4" y="172.6">6</text>
<text x="194.4" y="171">5</text>
<text x="194.4" y="169.4">4</text>
<text x="198.4" y="173.4">6</text>
<text x="198.4" y="171.8">5</text>
<text x="198.4" y="170.2">4</text>
<text x="198.4" y="168.6">3</text>
<text x="202.4" y="168.6">A2</text>
<text x="202.4" y="170.2">A3</text>
<text x="202.4" y="171.8">A4</text>
<text x="202.4" y="173.4">A5</text>
<text x="209" y="168.6">SHT 3, 4</text>
<text x="210.6" y="170.2">SHT 3</text>
<text x="242" y="172.6">8</text>
<text x="242" y="171">7</text>
<text x="242" y="169.4">6</text>
<text x="246" y="168.6">5</text>
<text x="246" y="170.2">6</text>
<text x="246" y="173.4">8</text>
<text x="246" y="171.8">7</text>
<text x="249.9" y="168.6">3 INT PWM</text>
<text x="249.9" y="170.2">2 INT</text>
<text x="249.9" y="171.8">1 TX</text>
<text x="249.9" y="173.4">0 RX</text>
<text x="227.5" y="200">www.standardics.nxp.com/microcontrollers/</text>
<text x="258.6" y="206.6">4</text>
<text x="262.6" y="206.6">06</text>
</g>
<g font-size="1.2">
<text x="119" y="115.8">+3.3V</text>
<text x="33.3" y="125.4">EXT_VIN</text>
<text x="237.2" y="124.5">+3.3V</text>
<text x="33.3" y="128.5">RESET-PIO0_0</text>
<text x="33.3" y="130.1">PIO0_9-SSP0_MOSI</text>
<text x="33.3" y="131.7">PIO0_8-SSP0_MISO</text>
<text x="33.3" y="133.3">PIO1_29-SSP0_SCK</text>
<text x="33.3" y="134.9">PIO0_2-SSP0_SSEL-IOH0</text>
<text x="33.3" y="136.5">PIO0_19-ISP_TX</text>
<text x="181.4" y="134">+5V</text>
<text x="185.6" y="134">+3.3V</text>
<text x="224.4" y="137.7">PIO0_4-I2C_SCL</text>
<text x="33.3" y="142.4">PIO1_20-SSP1_SCK</text>
<text x="33.3" y="138.1">PIO0_18-ISP_RX</text>
<text x="33.3" y="139.3">PIO0_7-CTS</text>
<text x="33.3" y="140.8">PIO1_19-I2S_EN</text>
<text x="124.6" y="139.3">PIO0_1-ISP_EN-CLKOUT</text>
<text x="129.1" y="142.8">PIO0_5-I2C_SDA</text>
<text x="134.5" y="140.8">PIO1_4</text>
<text x="224.4" y="139.3">PIO0_5-I2C_SDA</text>
<text x="33.3" y="144">PIO1_21-SSP1_MISO</text>
<text x="33.3" y="145.6">PIO0_11-ADC_0</text>
<text x="33.3" y="147.2">PIO0_12-ADC_1</text>
<text x="33.3" y="148.8">PIO0_13-ADC_2</text>
<text x="129.3" y="144.4">PIO0_4-I2C_SCL</text>
<text x="129.6" y="149.2">PIO0_23-ADC_7</text>
<text x="129.7" y="146">PIO0_21-MOSI1</text>
<text x="129.7" y="147.6">PIO0_22-MISO1</text>
<text x="171.2" y="144.8">RESET-PIO0_0</text>
<text x="222.8" y="148.8">PIO1_23-CT16B1_M1-SSEL1</text>
<text x="222.8" y="147.2">PIO0_21-MOSI1</text>
<text x="222.8" y="145.6">PIO0_22-MISO1</text>
<text x="222.8" y="144">PIO1_15-SCK1</text>
<text x="33.3" y="152">PIO1_18</text>
<text x="33.3" y="153.5">PIO0_16-ADC_5-WAKEUP</text>
<text x="33.3" y="150.4">PIO0_14-ADC_3</text>
<text x="33.3" y="155.1">PIO0_17-RTS-CT32B0_CAP0</text>
<text x="122.7" y="152">PIO1_23-CT16B1_M1-SSEL1</text>
<text x="125.2" y="155.1">PIO1_25-CT32B0_MAT1</text>
<text x="125.2" y="153.5">PIO1_24-CT32B0_MAT0</text>
<text x="126.7" y="150.4">PIO1_22-SSP1_MOSI</text>
<text x="222.8" y="150.4">PIO1_25-CT32B0_MAT1</text>
<text x="222.8" y="152">PIO0_2-SSP0_SSEL-IOH0</text>
<text x="33.3" y="159.9">PIO1_11</text>
<text x="33.3" y="156.7">PIO0_20</text>
<text x="33.3" y="158.3">PIO0_6-USB_CONNECTn</text>
<text x="33.3" y="161.5">PIO1_13</text>
<text x="125.2" y="156.7">PIO1_26-CT32B0_MAT2</text>
<text x="125.2" y="158.3">PIO1_27-CT32B0_MAT3</text>
<text x="133.8" y="159.9">PIO1_28</text>
<text x="133.8" y="161.5">PIO1_10</text>
<text x="220.4" y="161.5">PIO0_7-CTS</text>
<text x="33.3" y="163">PIO1_14</text>
<text x="33.3" y="164.6">PIO1_15-SCK1</text>
<text x="133.8" y="163">PIO1_16</text>
<text x="176.8" y="164.6">PIO0_11-ADC_0</text>
<text x="176.8" y="166.2">PIO0_12-ADC_1</text>
<text x="176.8" y="167.8">PIO0_13-ADC_2</text>
<text x="186" y="162.8">GND</text>
<text x="220.4" y="163">PIO1_27-CT32B0_MAT3</text>
<text x="220.4" y="164.6">PIO0_1-ISP_EN-CLKOUT</text>
<text x="220.4" y="167.8">PIO1_24-CT32B0_MAT0</text>
<text x="220.4" y="166.2">PIO1_5</text>
<text x="55.1" y="170.7">GND</text>
<text x="117.8" y="170.7">GND</text>
<text x="176.8" y="169.4">PIO0_16-ADC_5-WAKEUP</text>
<text x="176.8" y="171">PIO0_5-I2C_SDA</text>
<text x="176.8" y="172.6">PIO0_4-I2C_SCL</text>
<text x="220.4" y="169.4">PIO1_17</text>
<text x="220.4" y="172.6">PIO0_18-ISP_RX</text>
<text x="220.4" y="171">PIO0_19-ISP_TX</text>
<text x="238.3" y="182.6">GND</text>
<text x="260.2" y="206.6">OF</text>
</g>
<g font-size="1.1">
<text x="64.4" y="125.7">VIN (4.5 - 5.5V)</text>
<text x="64.4" y="124.1">GND</text>
<text x="76.3" y="124.1">GND</text>
<text x="76.3" y="125.7">VIN (4.5 - 14V)</text>
<text x="89.7" y="125.7">VU (5.0V USB out)</text>
<text x="89.7" y="124.1">VOUT (3.3V out)</text>
<text x="102.4" y="124.1">VOUT (3.3V out)</text>
<text x="102.4" y="125.7">not used</text>
<text x="64.4" y="127.3">not used</text>
<text x="64.4" y="128.9">PIO/RESET</text>
<text x="64.4" y="130.5">PIO/MOSI</text>
<text x="76.3" y="130.5">SPI1-MOSI</text>
<text x="76.3" y="128.9">nR (reset)</text>
<text x="76.3" y="127.3">VB (battery)</text>
<text x="89.7" y="127.3">IF+</text>
<text x="89.7" y="128.9">IF-</text>
<text x="89.7" y="130.5">RD-(Enet)</text>
<text x="102.4" y="130.5">not used</text>
<text x="102.4" y="128.9">not used</text>
<text x="102.4" y="127.3">not used</text>
<text x="64.4" y="132.1">PIO/MISO</text>
<text x="64.4" y="133.6">PIO/SCK</text>
<text x="64.4" y="135.2">PIO/SSEL</text>
<text x="64.4" y="136.8">PIO/TXD</text>
<text x="76.3" y="136.8">UART1-TX / I2C1-SDA</text>
<text x="76.3" y="135.2">GPIO</text>
<text x="76.3" y="133.6">SPI1-SCK</text>
<text x="76.3" y="132.1">SPI1-MISO</text>
<text x="89.7" y="132.1">RD+ (Enet)</text>
<text x="89.7" y="133.6">TD-(Enet)</text>
<text x="89.7" y="135.2">TD+ (Enet)</text>
<text x="89.7" y="136.8">D- (USB)</text>
<text x="102.4" y="136.8">USB_DM</text>
<text x="102.4" y="135.2">not used</text>
<text x="102.4" y="133.6">not used</text>
<text x="102.4" y="132.1">not used</text>
<text x="64.4" y="138.4">PIO/RXD</text>
<text x="64.4" y="140">PIO</text>
<text x="64.4" y="141.6">PIO</text>
<text x="64.4" y="143.2">PIO</text>
<text x="76.3" y="143.2">SPI2-SCL / UART2-TX</text>
<text x="76.3" y="141.6">SPI2-MISO</text>
<text x="76.3" y="140">SPI2-MOSI</text>
<text x="76.3" y="138.4">UART1-RX / I2C1-SCL</text>
<text x="89.7" y="138.4">D+ (USB)</text>
<text x="89.7" y="140">CAN-RD</text>
<text x="89.7" y="141.6">CAN-TD</text>
<text x="89.7" y="143.2">UART3-TX / I2C2-SDA</text>
<text x="102.4" y="143.2">PIO/I2C-SDA</text>
<text x="102.4" y="141.6">PIO/USB_VBUS</text>
<text x="102.4" y="140">PIO</text>
<text x="102.4" y="138.4">USB_DP</text>
<text x="64.4" y="144.8">PIO</text>
<text x="64.4" y="146.3">PIO/AD0</text>
<text x="64.4" y="147.9">PIO/AD1</text>
<text x="64.4" y="149.5">PIO/AD2</text>
<text x="76.3" y="149.5">AIN2</text>
<text x="76.3" y="147.9">AIN1</text>
<text x="76.3" y="146.3">AIN0</text>
<text x="76.3" y="144.8">UART2-RX</text>
<text x="89.7" y="144.8">UART3-RX / I2C2-SCL</text>
<text x="89.7" y="146.3">PWMOUT0</text>
<text x="89.7" y="147.9">PWMOUT1</text>
<text x="89.7" y="149.5">PWMOUT2</text>
<text x="102.4" y="149.5">PIO</text>
<text x="102.4" y="147.9">PIO/MAT=PWM</text>
<text x="102.4" y="146.3">PIO/MAT=PWM</text>
<text x="102.4" y="144.8">PIO/I2C-SCL</text>
<text x="64.4" y="151.1">PIO/AD3</text>
<text x="64.4" y="152.7">PIO/AD4/SWDIO</text>
<text x="64.4" y="154.3">PIO/AD5</text>
<text x="64.4" y="155.9">PIO</text>
<text x="76.3" y="154.3">AIN5</text>
<text x="76.3" y="152.7">AIN4</text>
<text x="76.3" y="151.1">AIN3 / AOUT</text>
<text x="89.7" y="151.1">PWMOUT3</text>
<text x="89.7" y="152.7">PWMOUT4</text>
<text x="89.7" y="154.3">PWMOUT5</text>
<text x="102.4" y="155.9">PIO</text>
<text x="102.4" y="154.3">PIO</text>
<text x="102.4" y="152.7">PIO</text>
<text x="102.4" y="151.1">PIO</text>
<text x="64.4" y="160.6">PIO/SWCLK</text>
<text x="64.4" y="159">PIO/USB_CONNECT</text>
<text x="64.4" y="157.4">PIO</text>
<text x="102.4" y="157.4">PIO</text>
<text x="102.4" y="159">PIO</text>
<text x="102.4" y="160.6">PIO</text>
<text x="64.4" y="165.4">PIO</text>
<text x="64.4" y="163.8">PIO</text>
<text x="64.4" y="162.2">PIO</text>
<text x="102.4" y="162.2">PIO</text>
<text x="102.4" y="163.8">PIO</text>
<text x="102.4" y="165.4">GND</text>
<text x="212.5" y="197.1">d.consiglio</text>
<text x="220.2" y="197.1">10/14/2013</text>
<text x="221.4" y="202.6">10/02/13</text>
</g>
</svg>
